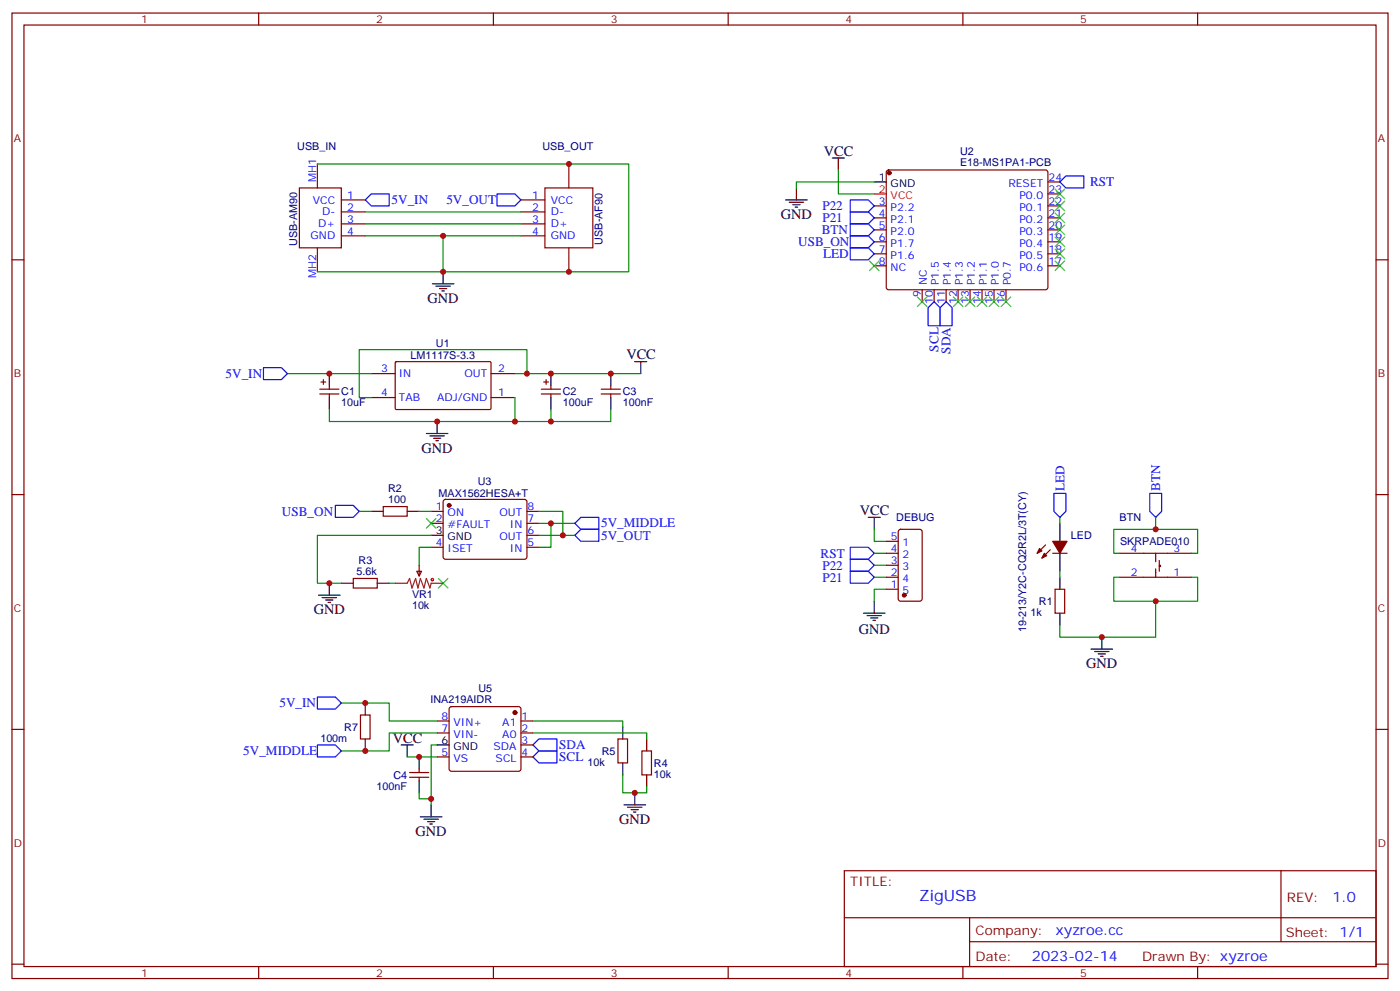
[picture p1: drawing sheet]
<svg xmlns="http://www.w3.org/2000/svg" width="412mm" height="292mm" viewBox="0 0 412 292" stroke-linecap="round" stroke-linejoin="round" font-family="sans-serif">
<g fill="none" stroke="#870000" stroke-width=".35">
<path d="M3.5 3.8h405.4v284.4h-405.4zM7.1 7.4h398.2v277.3h-398.2zM76.2 3.8v3.6M145.3 3.8v3.6M214.5 3.8v3.6M283.6 3.8v3.6M352.8 3.8v3.6M88.2 55.4h12.3v17.6h-12.3zM93.5 48.3v7.1M100.5 58.9h7.1M153.5 58.9h7M160.5 55.4h14.1v17.6h-14.1z"/>
<path d="M167.6 48.3v7.1M261.3 50.3l.5-.2h46.2l.5 .2 .2 .5-.1 34.1-.6 .4h-46.5l-.4-.7v-33.8zM308.7 57.1h3.5M308.7 53.6h3.5M3.5 76.5h3.6M93.5 73v7M100.5 62.4h7.1M100.5 65.9h7.1M100.5 69.5h7.1M153.5 62.4h7M153.5 65.9h7M153.5 69.5h7"/>
<path d="M167.6 73v7M257.5 60.6h3.6M257.5 64.2h3.6M257.5 67.7h3.6M257.5 71.2h3.6M257.5 74.8h3.6M257.5 78.3h3.6M308.7 60.6h3.5M308.7 64.2h3.5M308.7 67.7h3.5M308.7 71.2h3.5M308.7 74.8h3.5"/>
<path d="M308.7 78.3h3.5M405.3 76.5h3.6M271.6 85.3v3.6M275.2 85.3v3.6M278.7 85.3v3.6M282.2 85.3v3.6M285.8 85.3v3.6M289.3 85.3v3.6M292.8 85.3v3.6M296.3 85.3v3.6M94.2 116h5.6M94.2 114.6h5.6"/>
<path d="M94.5 112.5h1.5M95.2 111.8v1.4M97 113.6v1M97 116v1.1M109.4 110h7M109.4 117.1h7M116.5 106.7l.3-.2 27.7 .1 .1 .3v13.5l-.3 .2h-27.7l-.2-.3zM144.6 110h7.1M144.6 117.1h7.1M159.5 116h5.6M159.5 114.6h5.6M160.2 112.5h1.4"/>
<path d="M160.9 111.8v1.4M162.3 113.6v1M162.3 116v1.1M177.1 116h5.6M177.1 114.6h5.6M179.9 113.6v1M179.9 116v1.1M3.5 145.7h3.6M112.9 149.2h7v2.8h-7zM127 150.6h3.5M127 154.1h3.5M130.8 147.3l.4-.2h23.3l.5 .2 .2 .5v16.5l-.7 .4-23.5-.1-.5-.6v-16.2z"/>
<path d="M155.2 150.6h3.5M155.2 154.1h3.5M155.2 157.7h3.5M261.1 159.4h3.5M264.8 156.1l.5-.2h5.6l.7 .4v20.1l-.4 .6-5.9 .1-.7-.5v-20zM405.3 145.7h3.6M104.1 170.4h7v2.8h-7zM122.8 168.2h1.4l-.7 1.5zM123.5 166.5v3.2M127 161.2h3.5M155.2 161.2h3.5M261.1 162.9h3.5"/>
<path d="M261.1 173.5h3.5M261.1 170h3.5M261.1 166.5h3.5M308 160.5l-2.5 2.4M309.4 161.9l-2.5 2.5M310.1 162.9h4.2M310.8 173.5h2.8v7.1h-2.8zM329.8 162.9h21.2M329.8 170h21.2M340.4 162.9v2.5M340.4 167.5v2.5M341.5 166.5h.3v.3h-.3"/>
<path d="M341.5 165.1v3.1M3.5 214.8h3.6M106.2 210.6h2.8v7h-2.8zM128.8 212.3h3.5M128.8 215.9h3.5M132.5 208.3l.5-.2h19.8l.5 .2 .2 .5v17.6l-.3 .5-.4 .3h-19.8l-.5-.3-.2-.5v-17.6zM153.5 212.3h3.5M153.5 215.9h3.5M153.5 219.4h3.5M182 217.6h2.9v7.1h-2.9zM405.3 214.8h3.6M120.6 228.9h5.7"/>
<path d="M120.6 227.5h5.7M123.5 226.4v1.1M123.5 228.9v1.1M128.8 222.9h3.5M153.5 222.9h3.5M189.1 221.2h2.8v7h-2.8zM248.7 256.4h156.6v28.3h-156.6zM377.3 256.5v20.8M248.7 270.3h156.5M285.6 277.3h119.6M285.6 270.3v14.1M3.5 284h3.6"/>
<path d="M76.2 284.7v3.5M145.3 284.7v3.5M214.5 284.7v3.5M283.6 284.7v3.5M352.8 284.7v3.5M405.3 284h3.6"/>
</g>
<g fill="#870000" stroke="#870000" stroke-width=".35">
<path d="M310.1 159.4h4.2l-2.1 3.5z"/>
<path d="M307.6 162.9l.7 .8-1.4 .7z"/>
<path d="M306.2 161.5l.7 .7-1.4 .7z"/>
<circle cx="132.3" cy="148.8" r=".53"/>
<circle cx="261.9" cy="50.9" r=".53"/>
<circle cx="266.3" cy="175.3" r=".53"/>
<circle cx="151.7" cy="209.9" r=".53"/>
</g>
<g fill="none" stroke="#000" stroke-width=".35">
<path d="M231.4 58.9h6.4M232.5 59.6h4.2M234.6 55.4v3.5M245.2 46.5h3.5M246.9 46.5v3.6M257.5 53.6h3.6M233.5 60.3h2.2M234.2 61h.7M127.4 83.6h6.3M128.4 84.3h4.2M129.5 85h2.1M130.2 85.7h.7"/>
<path d="M130.5 80v3.6M97 110v3.6M97 117.1v3.5M162.3 110v3.6M162.3 117.1v3.5M179.9 110v3.6M179.9 117.1v3.5M187 106.5h3.5M188.7 106.5v3.5M125.6 127.7h6.3M126.6 128.4h4.3M127.7 129.1h2.1"/>
<path d="M128.4 129.8h.7M128.8 124.1v3.6M109.4 150.6h3.5M119.9 150.6h3.6M127 157.7h3.5M255.8 152.4h3.5M257.5 152.4v3.5M312.2 154.1v5.3M93.8 175.3h6.4M94.9 176h4.2M96 176.7h2.1M96.7 177.4h.7"/>
<path d="M97 171.8v3.5M100.5 171.8h3.6M111.1 171.8h3.6M257.5 177.1v3.5M312.2 162.9v5.3M312.2 170v3.5M254.4 180.6h6.3M255.4 181.3h4.2M256.5 182h2.1M257.2 182.7h.7M312.2 180.6v3.5M321.4 191.2h6.3"/>
<path d="M322.4 191.9h4.3M323.5 192.6h2.1M324.2 193.3h.7M324.6 187.6v3.6M107.6 207v3.6M107.6 217.6v3.6M118.2 219.4h3.5M119.9 219.4v3.5M128.8 219.4h3.5M183.4 214.1v3.5M190.5 217.6v3.6M123.5 222.9v3.5"/>
<path d="M123.5 230v3.5M127 237v3.6M183.4 224.7v3.5M183.8 237h6.3M184.9 237.7h4.2M185.9 238.4h2.1M186.6 239.1h.7M187 233.5v3.5M190.5 228.2v3.5M123.8 240.6h6.4M124.9 241.3h4.2M125.9 242h2.2"/>
<path d="M126.6 242.7h.8"/>
</g>
<path d="M257.5 57.1h3.6" fill="none" stroke="#f00" stroke-width=".35"/>
<g fill="none" stroke="#3c3" stroke-width=".35">
<path d="M310.8 55.7l2.8 2.8M310.8 59.2l2.8 2.9M313.6 55.7l-2.8 2.8M313.6 59.2l-2.8 2.9M256.1 76.9l2.8 2.8M258.9 76.9l-2.8 2.8M310.8 62.8l2.8 2.8M310.8 66.3l2.8 2.8M310.8 69.8l2.8 2.8M310.8 73.3l2.8 2.9M310.8 76.9l2.8 2.8M313.6 62.8l-2.8 2.8"/>
<path d="M313.6 66.3l-2.8 2.8M313.6 69.8l-2.8 2.8M313.6 73.3l-2.8 2.9M313.6 76.9l-2.8 2.8M270.2 87.5l2.8 2.8M273 87.5l-2.8 2.8M280.8 87.5l2.8 2.8M283.6 87.5l-2.8 2.8M284.3 87.5l2.9 2.8M287.2 87.5l-2.9 2.8M287.9 87.5l2.8 2.8M290.7 87.5l-2.8 2.8"/>
<path d="M291.4 87.5l2.8 2.8M294.2 87.5l-2.8 2.8M294.9 87.5l2.8 2.8M297.7 87.5l-2.8 2.8M125.6 152.7l2.8 2.8M128.4 152.7l-2.8 2.8M129.1 170.4l2.8 2.8M131.9 170.4l-2.8 2.8"/>
</g>
<g fill="none" stroke="#008700" stroke-width=".35">
<path d="M93.5 48.3h91.7v31.7h-91.7M246.9 50.1v7h10.6M257.5 53.6h-22.9v1.8M107.6 62.4h45.9M107.6 65.9h45.9M107.6 69.5h45.9M130.5 69.5v10.5M84.7 110h24.7M151.7 110h37M151.7 117.1v7M155.2 110v-7h-49.4v14.1h3.6M97 120.6v3.5h82.9v-3.5"/>
<path d="M162.3 120.6v3.5M105.8 150.6h3.6M123.5 150.6h3.5M127 157.7h-33.5v14.1h7M158.7 150.6h7.1v7.1h-7.1M158.7 154.1h3.6v7.1h-3.6M162.3 154.1h7M165.8 157.7h3.5M257.5 155.9v3.5h3.6M312.2 152.4v1.7M340.4 152.4v3.5M114.7 171.8h1.7"/>
<path d="M127 161.2h-3.5v5.3M257.5 170h3.6M257.5 166.5h3.6M257.5 162.9h3.6M261.1 173.5h-3.6v3.6M312.2 168.2v1.8M329.8 162.9h-1.7v-7h24.7v7h-1.8M329.8 170h-1.7v7.1h24.7v-7.1h-1.8M340.4 177.1v10.5h-28.2v-3.5M100.5 207h14.2v5.3h14.1M128.8 219.4h-1.8v17.6M128.8 215.9h-14.1v5.3h-14.2"/>
<path d="M157 212.3h26.4v1.8M157 215.9h33.5v1.7M119.9 222.9h8.9M123.5 233.5v1.8h3.5M183.4 228.2v5.3h7.1v-1.8"/>
</g>
<g fill="none" stroke="#00f" stroke-width=".35">
<path d="M107.6 58.9l1.8-1.8h5.3v3.5h-5.3zM146.4 57.1h5.3l1.8 1.8-1.8 1.7h-5.3zM250.5 58.9h5.3l1.7 1.7-1.7 1.8h-5.3zM314 51.8h5.3v3.6h-5.3l-1.8-1.8zM250.5 65.9h5.3l1.7 1.8-1.7 1.8h-5.3zM250.5 62.4h5.3l1.7 1.8-1.7 1.7h-5.3zM250.5 69.5h5.3l1.7 1.7-1.7 1.8h-5.3zM250.5 73h5.3l1.7 1.8-1.7 1.7h-5.3zM275.2 88.9l1.7 1.7v5.3h-3.5v-5.3zM278.7 88.9l1.8 1.7v5.3h-3.6v-5.3zM77.6 108.3h5.3l1.8 1.7-1.8 1.8h-5.3zM98.8 148.8h5.3l1.7 1.8-1.7 1.8h-5.3z"/>
<path d="M169.3 157.7l1.8-1.8h5.3v3.5h-5.3zM169.3 154.1l1.8-1.7h5.3v3.5h-5.3zM310.4 145.3h3.6v5.3l-1.8 1.8-1.8-1.8zM338.7 145.3h3.5v5.3l-1.8 1.8-1.7-1.8zM250.5 168.2h5.3l1.7 1.8-1.7 1.8h-5.3zM250.5 164.7h5.3l1.7 1.8-1.7 1.7h-5.3zM250.5 161.2h5.3l1.7 1.7-1.7 1.8h-5.3zM93.5 205.3h5.3l1.7 1.7-1.7 1.8h-5.3zM93.5 219.4h5.3l1.7 1.8-1.7 1.7h-5.3zM157 219.4l1.7-1.8h5.3v3.6h-5.3zM157 222.9l1.7-1.7h5.3v3.5h-5.3z"/>
</g>
<path d="M116.4 171.8h3.5l.7-1.4 .8 2.8 1-2.8 .7 2.8 .7-2.8 1.1 2.8 .7-2.8 1 2.8 .4-1.4h3.5" fill="none" stroke="#8c2424" stroke-width=".35"/>
<circle cx="127.4" cy="170.7" r=".35" fill="none" stroke="#a10000" stroke-width=".35"/>
<g fill="#c00">
<circle cx="162.3" cy="154.1" r=".88"/>
<circle cx="165.8" cy="157.7" r=".88"/>
<circle cx="97" cy="171.8" r=".88"/>
<circle cx="162.3" cy="110" r=".88"/>
<circle cx="130.5" cy="80" r=".88"/>
<circle cx="130.5" cy="69.5" r=".88"/>
<circle cx="97" cy="110" r=".88"/>
<circle cx="179.9" cy="110" r=".88"/>
<circle cx="151.7" cy="124.1" r=".88"/>
<circle cx="162.3" cy="124.1" r=".88"/>
<circle cx="128.8" cy="124.1" r=".88"/>
<circle cx="324.6" cy="187.6" r=".88"/>
<circle cx="167.6" cy="48.3" r=".88"/>
<circle cx="167.6" cy="80" r=".88"/>
<circle cx="155.2" cy="110" r=".88"/>
<circle cx="127" cy="235.3" r=".88"/>
<circle cx="107.6" cy="207" r=".88"/>
<circle cx="107.6" cy="221.2" r=".88"/>
<circle cx="340.4" cy="155.9" r=".88"/>
<circle cx="340.4" cy="177.1" r=".88"/>
<circle cx="187" cy="233.5" r=".88"/>
<circle cx="123.5" cy="222.9" r=".88"/>
</g>
<text font-size="4.6" fill="#00f" x="270.8" y="265.5">ZigUSB</text>
<g font-size="4.2">
<text x="242.7" y="45.8">VCC</text>
<text x="230" y="64.5">GND</text>
<text x="125.9" y="89.2">GND</text>
<text x="184.5" y="105.8">VCC</text>
<text x="124.2" y="133.3">GND</text>
<text x="253.3" y="151.7">VCC</text>
<text x="92.4" y="180.9">GND</text>
<text x="252.9" y="186.6">GND</text>
<text x="320" y="196.8">GND</text>
<text x="115.7" y="218.7">VCC</text>
<text x="182.4" y="242.7">GND</text>
<text x="122.4" y="246.2">GND</text>
</g>
<g font-size="4.2" fill="#00f">
<text x="392.5" y="265.7">1.0</text>
<text x="310.9" y="275.3">xyzroe.cc</text>
<text x="304" y="283.1">2023-02-14</text>
</g>
<g font-size="3.9" fill="#00f">
<text x="321.1" y="54.9">RST</text>
<text x="115.4" y="60.1">5V_IN</text>
<text x="131.5" y="60.1">5V_OUT</text>
<text x="242.3" y="65.4">P21</text>
<text x="242.3" y="61.9">P22</text>
<text x="242" y="69">BTN</text>
<text x="235.1" y="72.5">USB_ON</text>
<text x="242.5" y="76">LED</text>
<text x="276.5" y="103.5" transform="rotate(-90 276.5 103.5)">SCL</text>
<text x="280" y="104.2" transform="rotate(-90 280 104.2)">SDA</text>
<text x="66.5" y="111.3">5V_IN</text>
<text x="313.5" y="144.6" transform="rotate(-90 313.5 144.6)">LED</text>
<text x="341.7" y="144.6" transform="rotate(-90 341.7 144.6)">BTN</text>
<text x="83.1" y="151.8">USB_ON</text>
<text x="177.1" y="155.3">5V_MIDDLE</text>
<text x="177.1" y="158.9">5V_OUT</text>
<text x="241.7" y="164.2">RST</text>
<text x="242.3" y="167.7">P22</text>
<text x="242.3" y="171.3">P21</text>
<text x="82.3" y="208.3">5V_IN</text>
<text x="164.7" y="220.6">SDA</text>
<text x="71.7" y="222.4">5V_MIDDLE</text>
<text x="164.7" y="224.2">SCL</text>
</g>
<g font-size="3.9" fill="#800">
<text x="250.5" y="261">TITLE:</text>
<text x="379.1" y="265.7">REV:</text>
<text x="287.4" y="275.2">Company:</text>
<text x="378.7" y="275.8">Sheet: 1/1</text>
<text x="287.4" y="282.9">Date:</text>
<text x="336.4" y="283">Drawn By: xyzroe</text>
</g>
<g font-size="3.2" fill="#800">
<text x="41.6" y="6.8">1</text>
<text x="110.8" y="6.8">2</text>
<text x="179.9" y="6.8">3</text>
<text x="249.1" y="6.8">4</text>
<text x="318.2" y="6.8">5</text>
<text x="4.1" y="41.9">A</text>
<text x="405.9" y="41.9">A</text>
<text x="4.1" y="111.1">B</text>
<text x="405.9" y="111.1">B</text>
<text x="4.1" y="180.2">C</text>
<text x="405.9" y="180.2">C</text>
<text x="4.1" y="249.4">D</text>
<text x="405.9" y="249.4">D</text>
<text x="41.6" y="287.7">1</text>
<text x="110.8" y="287.7">2</text>
<text x="179.9" y="287.7">3</text>
<text x="249.1" y="287.7">4</text>
<text x="318.2" y="287.7">5</text>
</g>
<g font-size="3.2" fill="#000080">
<text x="87.6" y="44.1">USB_IN</text>
<text x="159.8" y="44.1">USB_OUT</text>
<text x="282.8" y="45.7">U2</text>
<text x="282.8" y="48.8">E18-MS1PA1-PCB</text>
<text x="87.6" y="72.4" transform="rotate(-90 87.6 72.4)">USB-AM90</text>
<text x="177.5" y="72" transform="rotate(-90 177.5 72)">USB-AF90</text>
<text x="120.9" y="105.9">LM1117S-3.3</text>
<text x="128.4" y="102.1">U1</text>
<text x="100.5" y="119.6">10uF</text>
<text x="100.5" y="116.5">C1</text>
<text x="165.8" y="119.6">100uF</text>
<text x="165.8" y="116.5">C2</text>
<text x="183.4" y="119.7">100nF</text>
<text x="183.4" y="116.5">C3</text>
<text x="140.8" y="142.7">U3</text>
<text x="114.3" y="148.1">100</text>
<text x="114.3" y="144.9">R2</text>
<text x="129.2" y="146.5">MAX1562HESA+T</text>
<text x="264" y="153.5">DEBUG</text>
<text x="329.8" y="153.5">BTN</text>
<text x="315.4" y="158.8">LED</text>
<text x="329.9" y="160.6">SKRPADE010</text>
<text x="105.6" y="166.1">R3</text>
<text x="105" y="169.3">5.6k</text>
<text x="121.4" y="179.4">10k</text>
<text x="121.4" y="176.2">VR1</text>
<text x="306" y="178.2">R1</text>
<text x="303.6" y="181.4">1k</text>
<text x="302.3" y="186.2" transform="rotate(-90 302.3 186.2)">19-213/Y2C-CQ2R2L/3T(CY)</text>
<text x="140.9" y="203.9">U5</text>
<text x="126.8" y="207">INA219AIDR</text>
<text x="101.4" y="215.2">R7</text>
<text x="94.4" y="218.4">100m</text>
<text x="173" y="225.5">10k</text>
<text x="177.3" y="222.3">R5</text>
<text x="192.6" y="225.8">R4</text>
<text x="110.9" y="232.5">100nF</text>
<text x="115.9" y="229.4">C4</text>
<text x="192.6" y="229">10k</text>
</g>
<g font-size="3.2" fill="#00f">
<text x="93.1" y="53.6" transform="rotate(-90 93.1 53.6)">MH1</text>
<text x="308.9" y="53.2">24</text>
<text x="92.2" y="59.9">VCC</text>
<text x="102.3" y="58.5">1</text>
<text x="156.7" y="58.5">1</text>
<text x="162.3" y="59.9">VCC</text>
<text x="297" y="55">RESET</text>
<text x="300.3" y="58.5">P0.0</text>
<text x="308.9" y="56.8">23</text>
<text x="94.9" y="63.5">D-</text>
<text x="102.3" y="62.1">2</text>
<text x="102.3" y="65.6">3</text>
<text x="156.7" y="62.1">2</text>
<text x="156.7" y="65.6">3</text>
<text x="162.3" y="63.5">D-</text>
<text x="258.9" y="60.3">3</text>
<text x="258.9" y="63.8">4</text>
<text x="262.4" y="62.1">P2.2</text>
<text x="262.4" y="65.6">P2.1</text>
<text x="300.3" y="65.6">P0.2</text>
<text x="300.3" y="62.1">P0.1</text>
<text x="308.9" y="63.8">21</text>
<text x="308.9" y="60.3">22</text>
<text x="91.5" y="70.5">GND</text>
<text x="93.7" y="67">D+</text>
<text x="102.3" y="69.1">4</text>
<text x="156.7" y="69.1">4</text>
<text x="162.3" y="67">D+</text>
<text x="162.3" y="70.5">GND</text>
<text x="258.9" y="67.3">5</text>
<text x="258.9" y="70.9">6</text>
<text x="262.4" y="69.1">P2.0</text>
<text x="300.3" y="69.1">P0.3</text>
<text x="308.9" y="70.9">19</text>
<text x="308.9" y="67.3">20</text>
<text x="258.9" y="74.4">7</text>
<text x="258.9" y="77.9">8</text>
<text x="262.4" y="72.6">P1.7</text>
<text x="262.4" y="76.2">P1.6</text>
<text x="300.3" y="76.2">P0.5</text>
<text x="300.3" y="72.6">P0.4</text>
<text x="308.9" y="77.9">17</text>
<text x="308.9" y="74.4">18</text>
<text x="93.1" y="81.8" transform="rotate(-90 93.1 81.8)">MH2</text>
<text x="262.4" y="79.7">NC</text>
<text x="300.3" y="79.7">P0.6</text>
<text x="271.3" y="87.5" transform="rotate(-90 271.3 87.5)">9</text>
<text x="273" y="84" transform="rotate(-90 273 84)">NC</text>
<text x="274.8" y="89.5" transform="rotate(-90 274.8 89.5)">10</text>
<text x="276.6" y="84" transform="rotate(-90 276.6 84)">P1.5</text>
<text x="278.3" y="89.5" transform="rotate(-90 278.3 89.5)">11</text>
<text x="280.1" y="84" transform="rotate(-90 280.1 84)">P1.4</text>
<text x="281.9" y="89.5" transform="rotate(-90 281.9 89.5)">12</text>
<text x="283.6" y="84" transform="rotate(-90 283.6 84)">P1.3</text>
<text x="285.4" y="89.5" transform="rotate(-90 285.4 89.5)">13</text>
<text x="287.2" y="84" transform="rotate(-90 287.2 84)">P1.2</text>
<text x="288.9" y="89.5" transform="rotate(-90 288.9 89.5)">14</text>
<text x="290.7" y="84" transform="rotate(-90 290.7 84)">P1.1</text>
<text x="292.5" y="89.5" transform="rotate(-90 292.5 89.5)">15</text>
<text x="294.2" y="84" transform="rotate(-90 294.2 84)">P1.0</text>
<text x="296" y="89.5" transform="rotate(-90 296 89.5)">16</text>
<text x="297.7" y="84" transform="rotate(-90 297.7 84)">P0.7</text>
<text x="112.3" y="109.7">3</text>
<text x="117.5" y="111.1">IN</text>
<text x="136.8" y="111.1">OUT</text>
<text x="146.8" y="109.7">2</text>
<text x="112.3" y="116.7">4</text>
<text x="117.5" y="118.1">TAB</text>
<text x="128.8" y="118.1">ADJ/GND</text>
<text x="146.8" y="116.7">1</text>
<text x="128.3" y="150.2">1</text>
<text x="128.3" y="153.8">2</text>
<text x="131.8" y="152">ON</text>
<text x="131.8" y="155.5">#FAULT</text>
<text x="147.1" y="152">OUT</text>
<text x="150.2" y="155.5">IN</text>
<text x="155.4" y="153.8">7</text>
<text x="155.4" y="150.2">8</text>
<text x="128.3" y="160.8">4</text>
<text x="147.1" y="159.1">OUT</text>
<text x="155.4" y="160.8">5</text>
<text x="155.4" y="157.3">6</text>
<text x="262.4" y="159.1">5</text>
<text x="265.9" y="160.8">1</text>
<text x="131.8" y="162.6">ISET</text>
<text x="150.2" y="162.6">IN</text>
<text x="262.4" y="166.1">3</text>
<text x="262.4" y="162.6">4</text>
<text x="265.9" y="167.9">3</text>
<text x="265.9" y="164.4">2</text>
<text x="333.1" y="162.6">4</text>
<text x="345.7" y="162.6">3</text>
<text x="262.4" y="173.2">1</text>
<text x="262.4" y="169.7">2</text>
<text x="265.9" y="171.4">4</text>
<text x="333.1" y="169.7">2</text>
<text x="345.7" y="169.7">1</text>
<text x="265.9" y="174.9">5</text>
<text x="130.1" y="215.5">7</text>
<text x="130.1" y="212">8</text>
<text x="133.6" y="213.7">VIN+</text>
<text x="148" y="213.7">A1</text>
<text x="153.6" y="212">1</text>
<text x="153.6" y="215.5">2</text>
<text x="133.6" y="217.3">VIN-</text>
<text x="145.4" y="220.8">SDA</text>
<text x="148" y="217.3">A0</text>
<text x="153.6" y="219">3</text>
<text x="130.1" y="222.6">5</text>
<text x="133.6" y="224.3">VS</text>
<text x="146" y="224.3">SCL</text>
<text x="153.6" y="222.6">4</text>
</g>
<g font-size="3.2">
<text x="258.9" y="53.2">1</text>
<text x="262.4" y="55">GND</text>
<text x="128.3" y="157.3">3</text>
<text x="131.8" y="159.1">GND</text>
<text x="130.1" y="219">6</text>
<text x="133.6" y="220.8">GND</text>
</g>
<g font-size="3.2" fill="#f00">
<text x="258.9" y="56.8">2</text>
<text x="262.4" y="58.5">VCC</text>
</g>
</svg>
